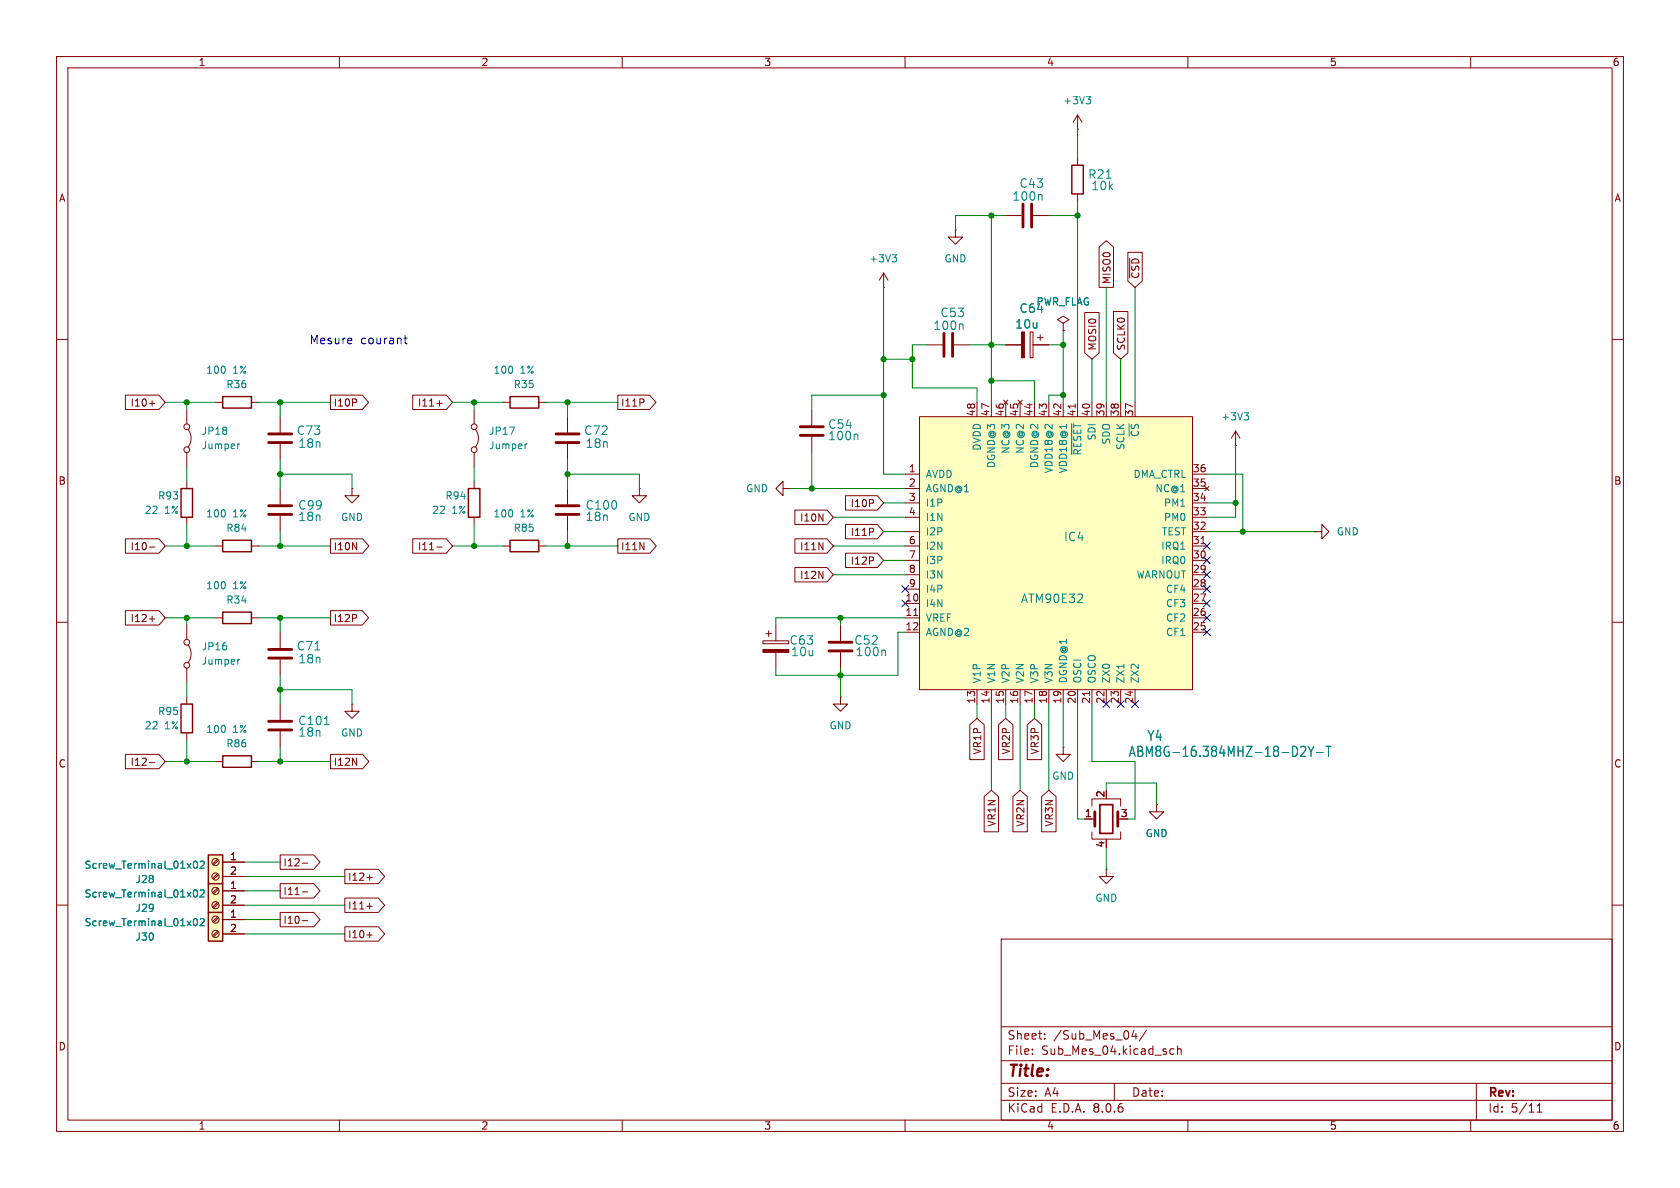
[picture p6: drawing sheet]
<svg xmlns="http://www.w3.org/2000/svg" width="297mm" height="210mm" viewBox="0 0 297 210" stroke-linecap="round" stroke-linejoin="round" font-family="sans-serif">
<g fill="none" stroke="#840000" stroke-width=".18">
<path d="M10 10h277v190h-277zM12 12h273v186h-273zM60 10v2M110 10v2M160 10v2M210 10v2M260 10v2M10 60h2M182.1 58.7h.5v4.5h-.5zM183.4 59.7h1M183.9 59.2v1M188 57.2l1-.7-1-.6-1.1 .6 1.1 .7v1.2"/>
<path d="M188 58.4h.1M285 60h2M177.8 61h2.8M182.6 61h2.8M83.8 85.1v1.3M83.8 91.4v1.3M88.9 96.5h1.3M95.2 96.5h1.3M10 110h2M285 110h2M33 123.2v1.3M33 129.5v1.3"/>
<path d="M38.1 134.6h1.3M44.4 134.6h1.3M49.5 124.5v2.8M49.5 129.3v2.8M62.2 124.5v1.2h1.3l-1.3 1.3-1.2-1.3h1.2M62.2 124.5h.1M10 160h2M285 160h2M177 166h108v32h-108zM60 198v2M110 198v2M160 198v2"/>
<path d="M177 194.5h108M177 191.5h108M177 187.5h108M177 181.5h108M182.5 186.3v.1M182.5 185.5v.1M184.7 183.6v.1M184.7 182.8v.1M197 191.5v3M200.1 183.2h.9M200.8 182.7v1M202.7 182.1l-1.3 2"/>
<path d="M206.8 186.1l.3 .3 .4-.1M207.5 185.5l-.4-.1-.3 .3M208.2 185.5l.2-.1 .3 .1 .1 .9M208.2 184.9v1.5M210 198v2M260 198v2M261 191.5v6.5M271.7 196.6h.9M271.7 195.5l.5-.4v1.5"/>
</g>
<path d="M180.6 58.7h.5v4.5h-.5z" fill="#840000" stroke="#840000" stroke-width=".18"/>
<path d="M82.8 86.4h2v5h-2zM90.2 95.5h5v2h-5zM32 124.5h2v5h-2zM39.4 133.6h5v2h-5z" fill="none" stroke="#840000" stroke-width=".25"/>
<path d="M47.5 129h4.1M47.5 127.5h4.1" fill="none" stroke="#840000" stroke-width=".51"/>
<path d="M57.3 128.1h.9" fill="none" stroke="#008484" stroke-width=".18"/>
<path d="M36.8 161.3h2.6v5.1h-2.6z" fill="#ffffc2"/>
<path d="M90.2 70.1h5v2h-5zM36.8 161.3h2.6v5.1h-2.6z" fill="none" stroke="#840000" stroke-width=".25"/>
<g fill="none" stroke="#840000" stroke-width=".18">
<path d="M83.8 72.4v2.5M84.1 75.9a2.54 2.54 0 0 1 0 3.1M88.9 71.1h1.3M95.2 71.1h1.3M83.8 80v2.6M38.5 164.6l-.9 .8M38.5 162.1l-.9 .8M38.6 164.8l-.8 .8M38.6 162.2l-.8 .9M39.4 162.6h3.8M39.4 165.1h3.8"/>
<circle cx="83.8" cy="75.4" r=".51"/>
<circle cx="83.8" cy="79.5" r=".51"/>
<circle cx="38.1" cy="165.1" r=".63"/>
<circle cx="38.1" cy="162.6" r=".63"/>
</g>
<path d="M93.2 78.5l-.3 .1M34.4 162.4h.1a.68 .68 0 0 1 .4 .6 .68 .68 0 0 1-.4 .6 .84 .84 0 0 1-.1-1.2zM35.4 162.5l.5-.1 .2 .3-.8 .9h.8" fill="none" stroke="#008484" stroke-width=".18"/>
<path d="M36.8 151.1h2.6v5.1h-2.6z" fill="#ffffc2"/>
<path d="M39.4 108.2h5v2h-5zM36.8 151.1h2.6v5.1h-2.6z" fill="none" stroke="#840000" stroke-width=".25"/>
<g fill="none" stroke="#840000" stroke-width=".18">
<path d="M218.4 78.7h.1M218.4 76.2l-.7 1.3M218.4 76.2v2.5M218.4 76.2l.8 1.3M100.3 86.4v2.8M100.3 91.2v2.8M38.1 109.2h1.3M44.4 109.2h1.3M38.5 154.4l-.9 .9M38.5 151.9l-.9 .8M38.6 154.6l-.8 .8M38.6 152.1l-.8 .8"/>
<path d="M39.4 152.4h3.8M39.4 154.9h3.8M191.8 144.8h1.7M193 147.1v1.2h5.1v-1.2M193 142.5v-1.3h5.1v1.3M195.6 148.3v.3M204.5 142.2v1.3h1.2l-1.2 1.3-1.3-1.3h1.3M204.5 142.2h.1"/>
<circle cx="38.1" cy="152.4" r=".63"/>
<circle cx="38.1" cy="154.9" r=".63"/>
</g>
<path d="M220 73h.7l-.4 .5M220.5 73.5l.2 .2v.3l-.2 .2M229.1 132l.3 .7-.1 .6-.2 .3M230 132.1l.2-.2h.3l.3 .2v.3v.3l-.9 1h.9M231.3 131.9l.5 1M231.8 132.9v.8M232.3 131.9l-.5 1M232.8 133h1.1M234.4 131.9h.9M234.9 131.9v1.8M34.4 152.3l.1-.1a.68 .68 0 0 1 .4 .7 .68 .68 0 0 1-.4 .6 .84 .84 0 0 1-.1-1.2zM35.4 152.3l.5-.1 .2 .4-.8 .9h.8" fill="none" stroke="#008484" stroke-width=".18"/>
<path d="M98.3 90.9h4.1M98.3 89.4h4.1M193.5 143.5v2.6M197.6 143.5v2.6" fill="none" stroke="#840000" stroke-width=".51"/>
<path d="M194.4 142.2h2.3v5.1h-2.3z" fill="none" stroke="#840000" stroke-width=".3"/>
<path d="M162.6 73.7h48.2v48.2h-48.2z" fill="#ffffc2"/>
<g fill="none" stroke="#840000" stroke-width=".18">
<path d="M156.2 50.8h.1M156.2 48.3l-.8 1.2M156.2 48.3v2.5M156.2 48.3l.8 1.2M168.9 40.6v1.3h1.3l-1.3 1.3-1.3-1.3h1.3M168.9 40.6h.1M49.5 73.7v2.8M49.5 78.5v2.8M100.3 73.7v2.8M100.3 78.5v2.8M143.5 72.4v2.8M143.5 77.2v2.8"/>
<path d="M162.6 73.7h48.2v48.2h-48.2zM163.8 61h2.8M168.7 61h2.7M172.7 71.1v2.6M175.3 71.1v2.6M177.4 70.7l.8 .8M177.8 71.1v2.6M178.2 70.7l-.8 .8M180 70.7l.7 .8M180.3 71.1v2.6M180.7 70.7l-.7 .8M182.9 71.1v2.6"/>
<path d="M185.4 71.1v2.6M188 71.1v2.6M190.1 71.4v.7M190.5 71.1v2.6M193 71.1v2.6M195.6 71.1v2.6M198.1 71.1v2.6M200.7 71.1v2.6M113 86.4v1.2h1.3l-1.3 1.3-1.2-1.3h1.2M113 86.4h.1M138.4 86.4v-1.3l-1.2 1.3 1.2 1.2v-1.2h1.3M139.7 86.4h.1"/>
<path d="M160 83.8h2.6M160 86.4h2.6M160 88.9h2.6M160 99.1h2.6M160 96.5h2.6M160 94h2.6M160 91.4h2.6M210.8 83.8h2.6M210.8 86.4h2.6M210.8 88.9h2.6M210.8 99.1h2.6M210.8 96.5h2.6"/>
<path d="M210.8 94h2.6M210.8 91.4h2.6M212.3 96.1h.8M213 86l.7 .7M213.7 86l-.7 .7M134.9 113.3h4.5v.5h-4.5zM135.4 112h1M135.9 111.5v1M137.2 110.5v2.8M137.2 115.3v2.8M148.6 110.5v2.8M148.6 115.3v2.8"/>
<path d="M160 106.7h2.6M160 109.2h2.6M160 111.8h2.6M160 104.1h2.6M160 101.6h2.6M161.5 108.8h.8M210.8 106.7h2.6M210.8 109.2h2.6M210.8 111.8h2.6M210.8 104.1h2.6M210.8 101.6h2.6M172.7 121.9v2.6"/>
<path d="M175.3 121.9v2.6M177.8 121.9v2.6M180.3 121.9v2.6M182.9 121.9v2.6M185.4 121.9v2.6M188 121.9v2.6M190.5 121.9v2.6M192.6 122.2v.7M193 121.9v2.6M195.6 121.9v2.6M198.1 121.9v2.6M200.7 121.9v2.6"/>
</g>
<path d="M157.7 45h.8l-.4 .5M158.3 45.5l.2 .3v.3l-.2 .2M170 57.3l.3 .2v.8M151.4 76.7l.3 .3v.7M188.5 75v.7M189.5 74.9v5.5M156.3 114.9l.2 .2v.8" fill="none" stroke="#008484" stroke-width=".18"/>
<path d="M166.9 58.9v4.1M168.4 58.9v4.1M47.5 78.2h4.1M47.5 76.7h4.1M98.3 78.2h4.1M98.3 76.7h4.1M141.5 75.4h4M141.5 77h4M146.6 115.1h4M146.6 113.5h4" fill="none" stroke="#840000" stroke-width=".51"/>
<path d="M134.9 114.8h4.5v.5h-4.5z" fill="#840000" stroke="#840000" stroke-width=".18"/>
<path d="M36.8 156.2h2.6v5.1h-2.6z" fill="#ffffc2"/>
<path d="M189.5 29.2h2v5.1h-2zM39.4 70.1h5v2h-5zM32 86.4h2v5h-2zM39.4 95.5h5v2h-5zM36.8 156.2h2.6v5.1h-2.6z" fill="none" stroke="#840000" stroke-width=".25"/>
<g fill="none" stroke="#840000" stroke-width=".18">
<path d="M177.8 38.1h2.8M182.6 38.1h2.8M190.5 22.9h.1M190.5 20.3v2.6M190.5 27.9v1.3M190.5 34.3v1.3M190.5 20.3l-.8 1.3M190.5 20.3l.8 1.3M188 58.4h.1M191.8 55.2h2.5v7.2l-1.3 1.1-1.2-1.1zM194.3 43.7l1.3-1.2 1.3 1.2v7.1h-2.6zM196.8 55.1h2.6v7.3l-1.3 1.1-1.3-1.1z"/>
<path d="M199.4 44.6h2.5v5.1l-1.2 1.1-1.3-1.1zM199.7 45.6v3.5M22.2 69.8h5.9l1.1 1.3-1.1 1.3h-5.9zM26.4 71.3h1M33 72.4v2.5M33.3 75.9a2.54 2.54 0 0 1 0 3.1M38.1 71.1h1.3M44.4 71.1h1.3M58.4 69.8h5.6l1.2 1.3-1.2 1.3h-5.6zM73 69.8h5.9l1.1 1.3-1.1 1.3h-5.9zM77.2 71.3h1M109.2 69.8h5.6l1.2 1.3-1.2 1.3h-5.6z"/>
<path d="M177.8 61h2.8M182.6 61h2.8M22.2 95.2h5.9l1.1 1.3-1.1 1.3h-5.9zM26.4 96.7h1M33 80v2.6M33 85.1v1.3M33 91.4v1.3M38.1 96.5h1.3M44.4 96.5h1.3M49.5 86.4v2.8M49.5 91.2v2.8M58.4 95.2h5.7l1.1 1.3-1.1 1.3h-5.7z"/>
<path d="M62.2 86.4v1.2h1.3l-1.3 1.3-1.2-1.3h1.2M62.2 86.4h.1M73 95.2h5.9l1.1 1.3-1.1 1.3h-5.9zM77.2 96.7h1M109.2 95.2h5.7l1.1 1.3-1.1 1.3h-5.7zM140.5 95.2h5.7l1.1 1.3-1.1 1.3h-5.7zM140.5 90.2h5.7l1.1 1.2-1.1 1.3h-5.7zM149.5 92.7h5.6l1.1 1.3-1.1 1.3h-5.6zM149.5 97.8h5.6l1.1 1.3-1.1 1.2h-5.6zM149.5 87.6h5.6l1.1 1.3-1.1 1.3h-5.6zM232.4 94h1.3v-1.3l1.2 1.3-1.2 1.3v-1.3M232.4 94h.1"/>
<path d="M22.2 107.9h5.9l1.1 1.3-1.1 1.3h-5.9zM26.4 109.4h1M33 110.5v2.5M33 118.1v2.6M33.3 114a2.54 2.54 0 0 1 0 3.1M49.5 111.8v2.8M49.5 116.6v2.8M58.4 107.9h5.6l1.2 1.3-1.2 1.3h-5.6zM140.5 100.3h5.7l1.1 1.3-1.1 1.3h-5.7zM22.2 133.3h5.9l1.1 1.3-1.1 1.3h-5.9zM26.4 134.8h1M58.4 133.3h5.7l1.1 1.3-1.1 1.3h-5.7z"/>
<path d="M148.6 123.2v1.3h1.3l-1.3 1.2-1.3-1.2h1.3M148.6 123.2h.1M171.4 128.1l1.3-1.1 1.3 1.1v6.2h-2.6zM176.5 128.1l1.3-1.1 1.3 1.1v6.2h-2.6zM181.6 128.1l1.3-1.1 1.3 1.1v6.2h-2.6zM188 132.1v1.3h1.2l-1.2 1.2-1.3-1.2h1.3M188 132.1h.1M38.5 159.5l-.9 .9M38.5 157l-.9 .8M38.6 159.7l-.8 .8M38.6 157.1l-.8 .9M39.4 157.5h3.8"/>
<path d="M39.4 152.4h3.8M39.4 154.9h3.8M49.5 151.1h6l1.1 1.3-1.1 1.3h-6zM49.5 156.2h6l1.1 1.3-1.1 1.3h-6zM53.4 152.6h1M53.4 157.7h1M61 153.7h5.9l1.1 1.2-1.1 1.3h-5.9zM61 158.7h5.9l1.1 1.3-1.1 1.3h-5.9zM64.9 155.1h.9M174 140.8l1.3-1.1 1.2 1.1v6.2h-2.5zM179.1 140.8l1.2-1.1 1.3 1.1v6.2h-2.5zM184.1 140.8l1.3-1.1 1.3 1.1v6.2h-2.6z"/>
<path d="M191.8 144.8h1.2M195.6 153.7v1.2h1.2l-1.2 1.3-1.3-1.3h1.3M195.6 153.7h.1M204.5 142.2h.1M39.4 160h3.8M39.4 162.6h3.8M39.4 165.1h3.8M49.5 161.3h6l1.1 1.3-1.1 1.2h-6zM53.4 162.7h1M61 163.8h5.9l1.1 1.3-1.1 1.3h-5.9zM64.9 160.2h.9M64.9 165.3h.9"/>
<circle cx="33" cy="75.4" r=".51"/>
<circle cx="33" cy="79.5" r=".51"/>
<circle cx="33" cy="117.6" r=".51"/>
<circle cx="33" cy="113.5" r=".51"/>
<circle cx="38.1" cy="157.5" r=".63"/>
<circle cx="38.1" cy="160" r=".63"/>
</g>
<g fill="none" stroke="#008484" stroke-width=".18">
<path d="M192 17.1h.8l-.4 .5M192.6 17.6l.2 .2v.3l-.2 .3M184 34.4l.2 .2v.8M42.4 78.5l-.3 .1M42.4 116.6l-.3 .1M229.1 132l.3 .7-.1 .6-.2 .3M230 132.1l.2-.2h.3l.3 .2v.3v.3l-.9 1h.9M231.3 131.9l.5 1M231.8 132.9v.8M232.3 131.9l-.5 1M232.8 133h1.1M234.4 131.9h.9"/>
<path d="M234.9 131.9v1.8M34.4 157.4l.1-.1a.68 .68 0 0 1 .4 .6 .68 .68 0 0 1-.4 .7 .84 .84 0 0 1-.1-1.2zM34.4 152.3l.1-.1a.68 .68 0 0 1 .4 .7 .68 .68 0 0 1-.4 .6 .84 .84 0 0 1-.1-1.2zM35.4 157.4l.5-.1 .2 .4-.8 .9h.8M35.4 152.3l.5-.1 .2 .4-.8 .9h.8M34.4 162.4h.1a.68 .68 0 0 1 .4 .6 .68 .68 0 0 1-.4 .6 .84 .84 0 0 1-.1-1.2zM35.4 162.5l.5-.1 .2 .3-.8 .9h.8"/>
</g>
<path d="M180.8 36.1v4M182.4 36.1v4M47.5 90.9h4.1M47.5 89.4h4.1M47.5 116.3h4.1M47.5 114.8h4.1" fill="none" stroke="#840000" stroke-width=".51"/>
<path d="M71.4 59.8h.6M71.6 59.3v1.3l.4 .2" fill="none" stroke="#0000c2" stroke-width=".18"/>
<g fill="none" stroke="#008400" stroke-width=".18">
<path d="M175.3 38.1v33M177.8 38.1h-8.9v2.5M185.4 38.1h5.1M190.5 22.9v5M190.5 35.6v35.5M156.2 50.8v33h3.8M188 58.4v12.7M195.6 50.8v20.3M200.7 50.8v20.3M29.2 71.1h8.9M33 71.1v1.3M45.7 71.1h12.7"/>
<path d="M49.5 71.1v2.6M80 71.1h8.9M83.8 71.1v1.3M96.5 71.1h12.7M100.3 71.1v2.6M156.2 63.5h5.1M156.2 69.9h-12.7v2.5M163.8 61h-2.5v7.6h11.4v2.5M171.4 61h6.4M175.3 67.3h7.6v3.8M185.4 61h2.6M188 69.9h-2.6v1.2"/>
<path d="M193 63.5v7.6M198.1 63.5v7.6M218.4 78.7v12.7h-5M29.2 96.5h8.9M33 82.6v2.5M33 92.7v3.8M45.7 96.5h12.7M49.5 81.3v5.1M49.5 94v2.5M49.5 83.8h12.7v2.6M80 96.5h8.9M83.8 82.6v2.5"/>
<path d="M83.8 92.7v3.8M96.5 96.5h12.7M100.3 83.8h12.7v2.6M100.3 81.3v5.1M100.3 94v2.5M139.7 86.4h20.3M143.5 80v6.4M147.3 96.5h12.7M147.3 91.4h12.7M156.2 88.9h3.8M156.2 94h3.8M156.2 99.1h3.8"/>
<path d="M213.4 88.9h5M213.4 83.8h6.3v10.2M213.4 94h19M29.2 109.2h8.9M33 109.2v1.3M45.7 109.2h12.7M49.5 109.2v2.6M49.5 119.4v5.1M147.3 101.6h12.7M148.6 109.2v1.3M148.6 118.1v5.1M160 111.8h-1.3v7.6h-21.5v-1.3"/>
<path d="M160 109.2h-22.8v1.3M29.2 134.6h8.9M33 120.7v2.5M33 130.8v3.8M45.7 134.6h12.7M49.5 132.1v2.5M49.5 121.9h12.7v2.6M172.7 124.5v2.5M175.3 124.5v15.2M177.8 124.5v2.5M180.3 124.5v15.2M182.9 124.5v2.5"/>
<path d="M185.4 124.5v15.2M188 124.5v7.6M190.5 124.5v20.3h1.3M193 124.5v10.1h7.7v10.2h-1.3M195.6 139.7v-1.3h8.9v3.8M43.2 154.9h17.8M43.2 152.4h6.3M43.2 157.5h6.3M195.6 149.9v3.8M43.2 160h17.8M43.2 165.1h17.8M43.2 162.6h6.3"/>
</g>
<g fill="none" stroke="#000084" stroke-width=".18">
<path d="M212.8 95.9l1.2 1.2M212.8 98.5l1.2 1.2M214 95.9l-1.2 1.2M214 98.5l-1.2 1.2M159.4 106.1l1.2 1.2M159.4 103.5l1.2 1.2M160.6 106.1l-1.2 1.2M160.6 103.5l-1.2 1.2M212.8 106.1l1.2 1.2M212.8 108.6l1.2 1.2M212.8 101l1.2 1.2M212.8 103.5l1.2 1.2"/>
<path d="M212.8 111.2l1.2 1.2M214 106.1l-1.2 1.2M214 108.6l-1.2 1.2M214 101l-1.2 1.2M214 111.2l-1.2 1.2M214 103.5l-1.2 1.2M195 123.9l1.2 1.2M196.2 123.9l-1.2 1.2M197.5 123.9l1.2 1.2M198.7 123.9l-1.2 1.2M200.1 123.9l1.2 1.2M201.3 123.9l-1.2 1.2"/>
</g>
<g fill="#008400" stroke="#008400" stroke-width=".18">
<circle cx="83.8" cy="96.5" r=".46"/>
<circle cx="83.8" cy="71.1" r=".46"/>
<circle cx="100.3" cy="83.8" r=".46"/>
<circle cx="100.3" cy="96.5" r=".46"/>
<circle cx="100.3" cy="71.1" r=".46"/>
<circle cx="190.5" cy="38.1" r=".46"/>
<circle cx="175.3" cy="61" r=".46"/>
<circle cx="175.3" cy="67.3" r=".46"/>
<circle cx="188" cy="61" r=".46"/>
<circle cx="175.3" cy="38.1" r=".46"/>
<circle cx="148.6" cy="119.4" r=".46"/>
<circle cx="33" cy="96.5" r=".46"/>
<circle cx="33" cy="71.1" r=".46"/>
<circle cx="49.5" cy="96.5" r=".46"/>
<circle cx="49.5" cy="83.8" r=".46"/>
<circle cx="49.5" cy="71.1" r=".46"/>
<circle cx="49.5" cy="121.9" r=".46"/>
<circle cx="49.5" cy="109.2" r=".46"/>
<circle cx="49.5" cy="134.6" r=".46"/>
<circle cx="33" cy="134.6" r=".46"/>
<circle cx="33" cy="109.2" r=".46"/>
<circle cx="188" cy="69.9" r=".46"/>
<circle cx="218.4" cy="88.9" r=".46"/>
<circle cx="219.7" cy="94" r=".46"/>
<circle cx="156.2" cy="69.9" r=".46"/>
<circle cx="161.3" cy="63.5" r=".46"/>
<circle cx="156.2" cy="63.5" r=".46"/>
<circle cx="148.6" cy="109.2" r=".46"/>
<circle cx="143.5" cy="86.4" r=".46"/>
</g>
<text font-size="2.8" fill="#840000" x="178" y="190.9">Title:</text>
<g font-size="2.5" fill="#008484">
<text x="202.7" y="131.2">Y4</text>
<text x="199.4" y="134">ABM8G-16.384MHZ-18-D2Y-T</text>
</g>
<g font-size="2.1" fill="#008484">
<text x="178.9" y="35.7">100n</text>
<text x="180.1" y="33.4">C43</text>
<text x="192.3" y="31.8">R21</text>
<text x="192.8" y="33.8">10k</text>
<text x="164.9" y="58.5">100n</text>
<text x="166.2" y="56.3">C53</text>
<text x="179.4" y="58.3">10u</text>
<text x="180.1" y="55.5">C64</text>
<text x="52.4" y="77.1">C73</text>
<text x="103.2" y="77.1">C72</text>
<text x="146.3" y="76">C54</text>
<text x="52.6" y="79.4">18n</text>
<text x="103.4" y="79.4">18n</text>
<text x="146.3" y="78">100n</text>
<text x="52.6" y="90.3">C99</text>
<text x="52.6" y="92.3">18n</text>
<text x="103.4" y="90.3">C100</text>
<text x="103.4" y="92.3">18n</text>
<text x="188" y="95.9">IC4</text>
<text x="180.4" y="106.8">ATM90E32</text>
<text x="52.4" y="115.2">C71</text>
<text x="52.6" y="117.5">18n</text>
<text x="139.5" y="114.2">C63</text>
<text x="139.8" y="116.2">10u</text>
<text x="150.9" y="114.2">C52</text>
<text x="151.2" y="116.2">100n</text>
<text x="52.6" y="128.4">C101</text>
<text x="52.6" y="130.4">18n</text>
</g>
<g font-size="2.1" fill="#0000c2">
<text x="54.6" y="61">Mesure</text>
<text x="63.7" y="61">courant</text>
</g>
<g font-size="2.1" fill="#840000">
<text x="178" y="184">Sheet:</text>
<text x="186.2" y="184">/Sub_Mes_04/</text>
<text x="178" y="186.7">File:</text>
<text x="184.1" y="186.7">Sub_Mes_04.kicad_sch</text>
<text x="178" y="196.9">KiCad</text>
<text x="178" y="194.1">Size:</text>
<text x="184.7" y="194.1">A4</text>
<text x="185.7" y="196.9">E.D.A.</text>
<text x="193.3" y="196.9">8.0.6</text>
<text x="200" y="194.1">Date:</text>
<text x="263" y="194.3">Rev:</text>
<text x="263" y="196.9">Id:</text>
<text x="267.1" y="196.9">5/11</text>
</g>
<g font-size="1.8" fill="#840000">
<text x="35" y="11.9">1</text>
<text x="85" y="11.9">2</text>
<text x="135" y="11.9">3</text>
<text x="185" y="11.9">4</text>
<text x="235" y="11.9">5</text>
<text x="285" y="11.9">6</text>
<text x="10.3" y="35.9">A</text>
<text x="285.3" y="35.9">A</text>
<text x="196.5" y="50.3" transform="rotate(-90 196.5 50.3)">MISO0</text>
<text x="201.6" y="49.4" transform="rotate(-90 201.6 49.4)">~{CSD}</text>
<text x="194" y="62.1" transform="rotate(-90 194 62.1)">MOSI0</text>
<text x="199.1" y="62.1" transform="rotate(-90 199.1 62.1)">SCLK0</text>
<text x="23" y="72.1">I10+</text>
<text x="58.9" y="72.1">I10P</text>
<text x="73.8" y="72.1">I11+</text>
<text x="109.7" y="72.1">I11P</text>
<text x="172.5" y="73.7" transform="rotate(-90 172.5 73.7)">48</text>
<text x="175" y="73.7" transform="rotate(-90 175 73.7)">47</text>
<text x="177.5" y="73.7" transform="rotate(-90 177.5 73.7)">46</text>
<text x="180.1" y="73.7" transform="rotate(-90 180.1 73.7)">45</text>
<text x="182.6" y="73.7" transform="rotate(-90 182.6 73.7)">44</text>
<text x="185.2" y="73.7" transform="rotate(-90 185.2 73.7)">43</text>
<text x="187.7" y="73.7" transform="rotate(-90 187.7 73.7)">42</text>
<text x="190.2" y="73.7" transform="rotate(-90 190.2 73.7)">41</text>
<text x="192.8" y="73.7" transform="rotate(-90 192.8 73.7)">40</text>
<text x="195.3" y="73.7" transform="rotate(-90 195.3 73.7)">39</text>
<text x="197.9" y="73.7" transform="rotate(-90 197.9 73.7)">38</text>
<text x="200.4" y="73.7" transform="rotate(-90 200.4 73.7)">37</text>
<text x="160.6" y="83.6">1</text>
<text x="210.8" y="83.6">36</text>
<text x="10.3" y="85.9">B</text>
<text x="150.3" y="89.9">I10P</text>
<text x="160.6" y="86.1">2</text>
<text x="160.6" y="88.6">3</text>
<text x="210.8" y="88.6">34</text>
<text x="210.8" y="86.1">35</text>
<text x="285.3" y="85.9">B</text>
<text x="141.3" y="92.4">I10N</text>
<text x="150.3" y="94.9">I11P</text>
<text x="160.6" y="91.2">4</text>
<text x="210.8" y="93.7">32</text>
<text x="210.8" y="91.2">33</text>
<text x="23" y="97.5">I10-</text>
<text x="58.9" y="97.5">I10N</text>
<text x="73.8" y="97.5">I11-</text>
<text x="109.7" y="97.5">I11N</text>
<text x="141.3" y="97.5">I11N</text>
<text x="150.3" y="100">I12P</text>
<text x="160.6" y="96.3">6</text>
<text x="160.6" y="98.8">7</text>
<text x="160.6" y="101.3">8</text>
<text x="210.8" y="101.3">29</text>
<text x="210.8" y="98.8">30</text>
<text x="210.8" y="96.3">31</text>
<text x="141.3" y="102.6">I12N</text>
<text x="160" y="106.4">10</text>
<text x="160.6" y="103.9">9</text>
<text x="210.8" y="106.4">27</text>
<text x="210.8" y="103.9">28</text>
<text x="23" y="110.2">I12+</text>
<text x="58.9" y="110.2">I12P</text>
<text x="160" y="109">11</text>
<text x="160" y="111.5">12</text>
<text x="210.8" y="111.5">25</text>
<text x="210.8" y="109">26</text>
<text x="172.5" y="124.5" transform="rotate(-90 172.5 124.5)">13</text>
<text x="175" y="124.5" transform="rotate(-90 175 124.5)">14</text>
<text x="177.5" y="124.5" transform="rotate(-90 177.5 124.5)">15</text>
<text x="180.1" y="124.5" transform="rotate(-90 180.1 124.5)">16</text>
<text x="182.6" y="124.5" transform="rotate(-90 182.6 124.5)">17</text>
<text x="185.2" y="124.5" transform="rotate(-90 185.2 124.5)">18</text>
<text x="187.7" y="124.5" transform="rotate(-90 187.7 124.5)">19</text>
<text x="190.2" y="124.5" transform="rotate(-90 190.2 124.5)">20</text>
<text x="192.8" y="124.5" transform="rotate(-90 192.8 124.5)">21</text>
<text x="195.3" y="124.5" transform="rotate(-90 195.3 124.5)">22</text>
<text x="197.9" y="124.5" transform="rotate(-90 197.9 124.5)">23</text>
<text x="200.4" y="124.5" transform="rotate(-90 200.4 124.5)">24</text>
<text x="10.3" y="135.9">C</text>
<text x="23" y="135.6">I12-</text>
<text x="58.9" y="135.6">I12N</text>
<text x="173.7" y="133.5" transform="rotate(-90 173.7 133.5)">VR1P</text>
<text x="178.8" y="133.5" transform="rotate(-90 178.8 133.5)">VR2P</text>
<text x="183.8" y="133.5" transform="rotate(-90 183.8 133.5)">VR3P</text>
<text x="285.3" y="135.9">C</text>
<text x="195.3" y="141" transform="rotate(-90 195.3 141)">2</text>
<text x="176.2" y="146.2" transform="rotate(-90 176.2 146.2)">VR1N</text>
<text x="181.3" y="146.2" transform="rotate(-90 181.3 146.2)">VR2N</text>
<text x="186.4" y="146.2" transform="rotate(-90 186.4 146.2)">VR3N</text>
<text x="191.7" y="144.5">1</text>
<text x="195.3" y="149.9" transform="rotate(-90 195.3 149.9)">4</text>
<text x="198" y="144.5">3</text>
<text x="40.6" y="152.1">1</text>
<text x="40.6" y="154.7">2</text>
<text x="50" y="153.4">I12-</text>
<text x="61.4" y="155.9">I12+</text>
<text x="40.6" y="157.2">1</text>
<text x="40.6" y="159.8">2</text>
<text x="50" y="158.4">I11-</text>
<text x="61.4" y="161">I11+</text>
<text x="40.6" y="162.3">1</text>
<text x="40.6" y="164.8">2</text>
<text x="50" y="163.5">I10-</text>
<text x="61.4" y="166.1">I10+</text>
<text x="10.3" y="185.9">D</text>
<text x="285.3" y="185.9">D</text>
<text x="35" y="199.9">1</text>
<text x="85" y="199.9">2</text>
<text x="135" y="199.9">3</text>
<text x="185" y="199.9">4</text>
<text x="235" y="199.9">5</text>
<text x="285" y="199.9">6</text>
</g>
<g font-size="1.8" fill="#008484">
<text x="187.9" y="18.6">+3V3</text>
<text x="153.6" y="46.6">+3V3</text>
<text x="166.9" y="46.6">GND</text>
<text x="183.1" y="54.2">PWR_FLAG</text>
<text x="36.3" y="66.3">100</text>
<text x="39.9" y="68.8">R36</text>
<text x="41.1" y="66.3">1%</text>
<text x="87.1" y="66.3">100</text>
<text x="90.7" y="68.8">R35</text>
<text x="91.9" y="66.3">1%</text>
<text x="35.6" y="77.1">JP18</text>
<text x="86.4" y="77.1">JP17</text>
<text x="193.9" y="78" transform="rotate(-90 193.9 78)">SDI</text>
<text x="201.5" y="77.4" transform="rotate(-90 201.5 77.4)">~{CS}</text>
<text x="215.8" y="74.5">+3V3</text>
<text x="35.6" y="79.6">Jumper</text>
<text x="86.4" y="79.6">Jumper</text>
<text x="173.6" y="79.8" transform="rotate(-90 173.6 79.8)">DVDD</text>
<text x="176.1" y="82.9" transform="rotate(-90 176.1 82.9)">DGND@3</text>
<text x="178.7" y="80.3" transform="rotate(-90 178.7 80.3)">NC@3</text>
<text x="181.2" y="80.3" transform="rotate(-90 181.2 80.3)">NC@2</text>
<text x="183.7" y="82.9" transform="rotate(-90 183.7 82.9)">DGND@2</text>
<text x="186.3" y="83.8" transform="rotate(-90 186.3 83.8)">VDD18@2</text>
<text x="188.8" y="83.8" transform="rotate(-90 188.8 83.8)">VDD18@1</text>
<text x="191.4" y="80.6" transform="rotate(-90 191.4 80.6)">~{RESET}</text>
<text x="196.4" y="78.7" transform="rotate(-90 196.4 78.7)">SDO</text>
<text x="199" y="79.7" transform="rotate(-90 199 79.7)">SCLK</text>
<text x="27.8" y="88.5">R93</text>
<text x="78.6" y="88.5">R94</text>
<text x="131.8" y="87.2">GND</text>
<text x="163.6" y="84.7">AVDD</text>
<text x="163.6" y="87.2">AGND@1</text>
<text x="163.6" y="89.8">I1P</text>
<text x="200.3" y="84.7">DMA_CTRL</text>
<text x="204.2" y="87.2">NC@1</text>
<text x="205.7" y="89.8">PM1</text>
<text x="25.5" y="91">22</text>
<text x="29.1" y="91">1%</text>
<text x="36.3" y="91.7">100</text>
<text x="39.9" y="94.2">R84</text>
<text x="41.1" y="91.7">1%</text>
<text x="60.2" y="92.3">GND</text>
<text x="76.3" y="91">22</text>
<text x="79.9" y="91">1%</text>
<text x="87.1" y="91.7">100</text>
<text x="90.7" y="94.2">R85</text>
<text x="91.9" y="91.7">1%</text>
<text x="111" y="92.3">GND</text>
<text x="163.6" y="92.3">I1N</text>
<text x="163.6" y="94.8">I2P</text>
<text x="205.3" y="94.8">TEST</text>
<text x="205.7" y="92.3">PM0</text>
<text x="236.2" y="94.8">GND</text>
<text x="163.6" y="97.4">I2N</text>
<text x="163.6" y="99.9">I3P</text>
<text x="205.2" y="99.9">IRQ0</text>
<text x="205.2" y="97.4">IRQ1</text>
<text x="36.3" y="104.4">100</text>
<text x="39.9" y="106.9">R34</text>
<text x="41.1" y="104.4">1%</text>
<text x="163.6" y="107.5">I4N</text>
<text x="163.6" y="102.5">I3N</text>
<text x="163.6" y="105">I4P</text>
<text x="200.8" y="102.5">WARNOUT</text>
<text x="206" y="107.5">CF3</text>
<text x="206" y="105">CF4</text>
<text x="163.6" y="110.1">VREF</text>
<text x="163.6" y="112.6">AGND@2</text>
<text x="206" y="112.6">CF1</text>
<text x="206" y="110.1">CF2</text>
<text x="35.6" y="117.7">Jumper</text>
<text x="35.6" y="115.2">JP16</text>
<text x="173.6" y="120.9" transform="rotate(-90 173.6 120.9)">V1P</text>
<text x="176.1" y="120.9" transform="rotate(-90 176.1 120.9)">V1N</text>
<text x="178.7" y="120.9" transform="rotate(-90 178.7 120.9)">V2P</text>
<text x="181.2" y="120.9" transform="rotate(-90 181.2 120.9)">V2N</text>
<text x="183.7" y="120.9" transform="rotate(-90 183.7 120.9)">V3P</text>
<text x="186.3" y="120.9" transform="rotate(-90 186.3 120.9)">V3N</text>
<text x="188.8" y="120.9" transform="rotate(-90 188.8 120.9)">DGND@1</text>
<text x="191.4" y="120.9" transform="rotate(-90 191.4 120.9)">OSCI</text>
<text x="193.9" y="120.9" transform="rotate(-90 193.9 120.9)">OSCO</text>
<text x="196.4" y="120.9" transform="rotate(-90 196.4 120.9)">ZX0</text>
<text x="199" y="120.9" transform="rotate(-90 199 120.9)">ZX1</text>
<text x="201.5" y="120.9" transform="rotate(-90 201.5 120.9)">ZX2</text>
<text x="25.5" y="129.1">22</text>
<text x="27.8" y="126.6">R95</text>
<text x="29.1" y="129.1">1%</text>
<text x="36.3" y="129.8">100</text>
<text x="41.1" y="129.8">1%</text>
<text x="60.2" y="130.4">GND</text>
<text x="146.6" y="129.1">GND</text>
<text x="39.9" y="132.3">R86</text>
<text x="185.9" y="138">GND</text>
<text x="202.4" y="148.2">GND</text>
<text x="14.8" y="153.8">Screw_Terminal_01x02</text>
<text x="14.8" y="158.9">Screw_Terminal_01x02</text>
<text x="23.9" y="156.3">J28</text>
<text x="23.9" y="161.4">J29</text>
<text x="193.5" y="159.6">GND</text>
<text x="14.8" y="163.9">Screw_Terminal_01x02</text>
<text x="23.9" y="166.5">J30</text>
</g>
</svg>
